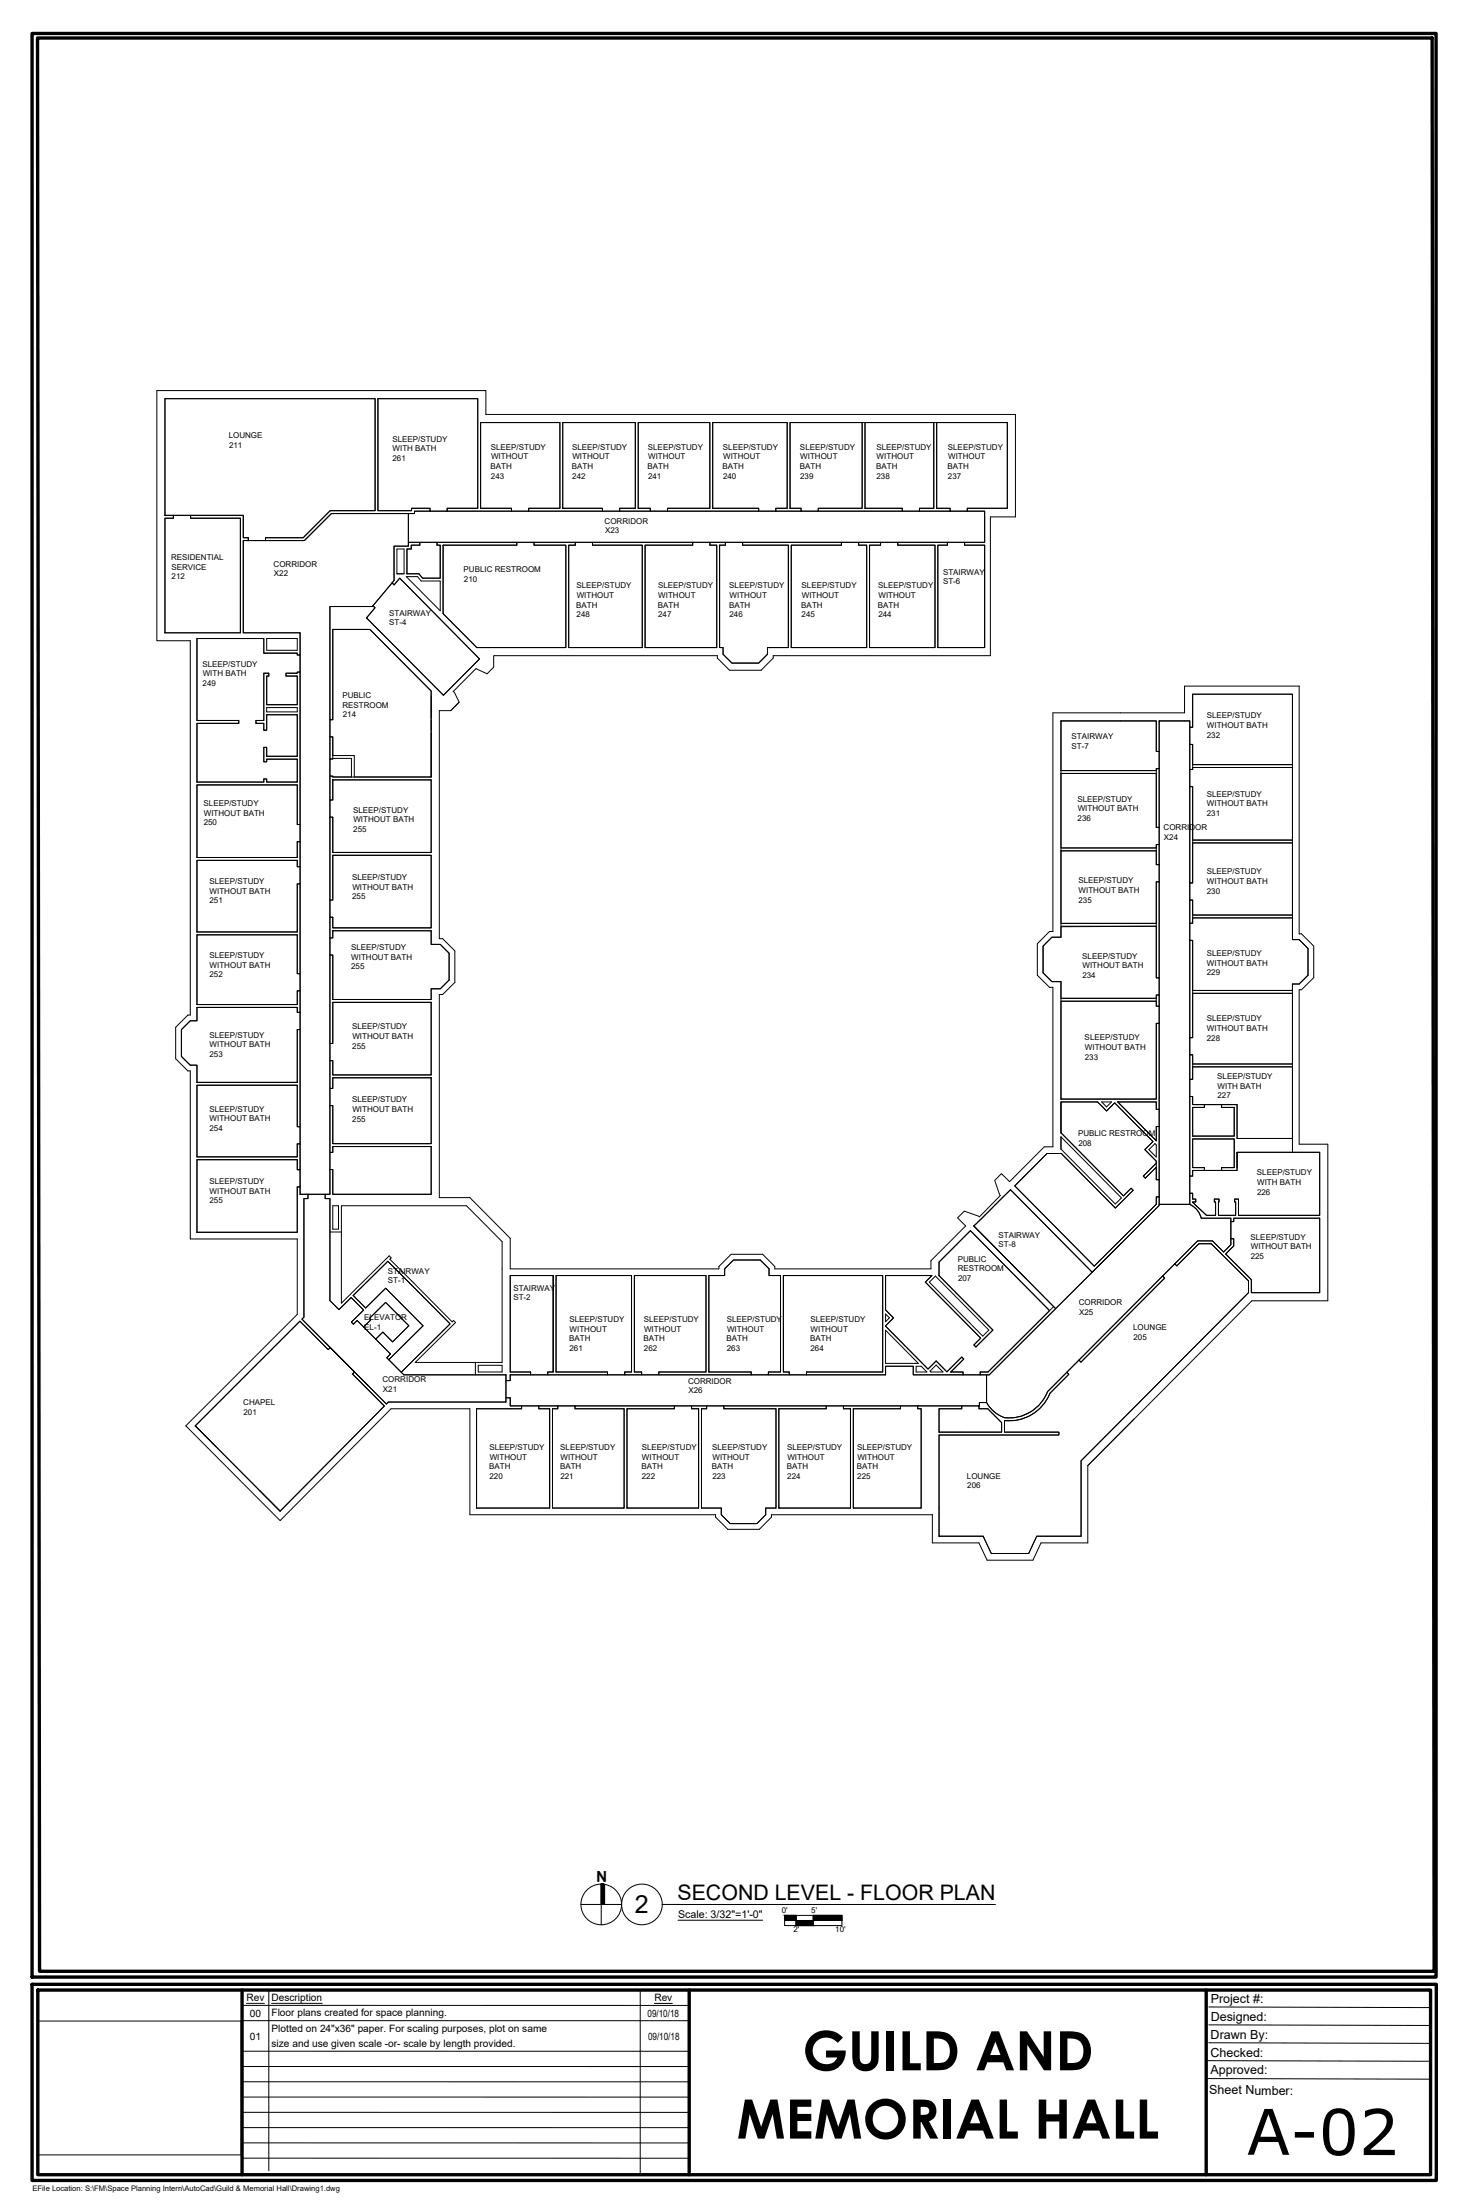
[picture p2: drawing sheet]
<svg xmlns="http://www.w3.org/2000/svg" width="610mm" height="914mm" viewBox="0 0 610 914" stroke-linecap="round" stroke-linejoin="round" font-family="sans-serif">
<!-- layer: 0 -->
<g fill="none" stroke="#000" stroke-width=".42">
<path d="M68.5 165.7h87.4v46.6h-18.7l-11.2 11.2h-15.7v1.2h-7.1v-1.2h-2.1v-9.3h-32.6zM157 165.7v46.6h14v-1h7.7v1.2h-6.5v1h-34.5l-11.2 11.2h-16.2v-1.2h15.7l11.2-11.2h18.7v-46.6h-87.4v48.5M157 165.7h41.5v45.6h-12.7v1.2h26.7v-1.2h-12.8M157 165.7h41.5v45.6h-12.7v1.2h-7.1v-1.2h-7.7v1h-14zM199.7 175.6h33v35.7h-13v1.2h-7.2v-1.2h-12.8zM233.8 175.6h30.2v35.7h-6.5v1.2h-7.2v-1.2h-16.5zM265.2 175.6h29.8v35.7h-17.6v1.2h-7.2v-1.2h-5zM296.2 175.6h30.9v35.7h-4.7v1.2h-7.1v-1.2h-19.1zM328.3 175.6h30v35.7h-18.3v1.2h-7.1v-1.2h-4.6zM358.3 175.6v35.7h-18.3v1.2h34.9v-1.2h-15.4M359.5 175.6h28.5v35.7h-5.9v1.2h-7.2v-1.2h-15.4zM359.5 175.6v35.7"/>
<path d="M388 175.6v35.7h-5.9v1.2h12.7v-1.2h-5.6M389.2 175.6h29.4v35.7h-16.6v1.2h-7.2v-1.2h-5.6zM389.2 175.6v35.7M68.5 215.4h3.6v-1.2h7.1v1.2h20.7v47.6h-31.4zM68.5 214.2h3.6v1.2h-3.6v47.6M169.7 213.5h2.5v-1h237v12.9h-239.5zM199.7 211.3v-35.7h33v35.7h-13v1.2h30.6v-1.2h-16.5M233.8 211.3v-35.7h30.2v35.7h-6.5v1.2h12.7v-1.2h-5M265.2 211.3v-35.7h29.8v35.7h-17.6v1.2h37.9v-1.2h-19.1M296.2 211.3v-35.7h30.9v35.7h-4.7v1.2h10.5v-1.2h-4.6M328.3 211.3v-35.7h90.3v35.7h-16.6v1.2h7.2v12.9h-8.4v1.2h8.4v42.6h-19.5M101.1 224.7h25.4l11.2-11.2h32v13.5h-6v14.3l-9 10.8h-17.6v244.3h-12.4v-233.4h-23.6z"/>
<path d="M164.9 228.2h3v10.3h-3zM168.8 239.7h4.7l1.5 1.8h7.9v12.4zM169.1 238.5v-10.3h1.8v-1.6h3.6v-1.2h-4.8v1.6h-6v14.3l-.8 1 .9 .8 2.3-2.8 33.2 33.6-15 15.1-32-32.2M169.1 228.2h1.8v-1.6h3.6v-1.2h7.1v1.2h1.3v13.7h-7.3l-1.5-1.8h-5zM184.1 226.6v28.5l14 14.1h37v-42.6h-13.2v-1.2h17.2v1.2h-2.8v42.6M184.1 226.6h30.7v-1.2h7.1v1.2h13.2v42.6h-37l-14-14.1zM184.1 226.6h30.7v-1.2h-33.2v1.2h1.3v13.7h-7.3l-1.5-1.8h-5M236.3 226.6h2.8v-1.2h7.1v1.2h20.7v42.6h-30.6zM268.1 226.6h19.7v-1.2h7.2v1.2h2.8v42.6h-29.7zM299 226.6v42.6h1.5v2.7l3.6 3.7h11.2l3.6-3.7v-2.7h8.7v-42.6h-19v-1.2h41.1v1.2h-20.9v42.6M299 226.6h2.4v-1.2h7.2v1.2h19v42.6h-8.7v2.7l-3.6 3.7h-11.2l-3.6-3.7v-2.7h-1.5zM299 226.6h2.4v-1.2h-6.4v1.2h2.8v42.6h-29.7"/>
<path d="M328.8 226.6h20.9v-1.2h7.1v1.2h3.3v42.6h-31.3zM361.3 226.6h4.6v-1.2h7.2v1.2h15.4v42.6h-27.2zM389.7 226.6h4v-1.2h7.1v1.2h8.4v42.6h-19.5zM152.3 256.8l3.5-4.2-.8-.8-.3 .3h-17.6v47h1.2v-37.5M162.9 242.3l.9 .8 2.3-2.8 33.2 33.6-15 15.1-32-32.2 3.5-4.2-.8-.8zM68.5 263h31.4v-47.6h-20.7v-1.2h21.9v9.3h2.1v1.2h-2.1v38.3h23.6v9.2h-1.2v-.7h-13.9v-6.1h-27.8v34.1h17.4v1.2h-17.4v24.4M81.8 265.4h27.8v6.1h13.9v.7h1.2v7.2h-1.2v.4h-4.7v1.2h4.7v11.9h-12.7v-11.9h.9v-1.2h-2.1v19.7h-3.2v1.2h3.2v2.8h1.2v-6.4h12.7v17.2h-12.7v-3.7h-1.2v6h1.2v-1.1h12.7v9.6h-12.7v-1.3h-1.2v1.3h-27.8v-24.4h17.4v-1.2h-17.4zM110.8 265.4h12.7v4.9h-12.7zM138.3 261.6h15.4l25.5 25.6v35.8h-32v-9h-8.9v-7.7h-1.2v9.2h1.2v-.3h7.7v7.8h-7.7v-.4h-1.2v9.9h1.2v-8.4M138.3 261.6h15.4l25.5 25.6v35.8h-40.9v-.4h-1.2v-7.1h1.2v-9.2h-1.2v-7.2h1.2zM236.3 269.2h30.6v-42.6h-20.7v-1.2h41.6v1.2h-19.7v42.6M303.1 278.6l-5-5.1v-1h-93v4.8l-2.7 2.8-4.6-2.3-9.5 9.6 .5 .3 2 4.1-3.5 3.6"/>
<path d="M303.2 278.6h13.1l5-5.1v-1h90.2v-57.7h10.5v-42.5h-220.1v-10h-136.7v104h13.9v155.6h-1l-5.1 5.1v13.1l5.1 5h1v69.9h44.4v31.3l-46.3 46.3 39.2 39.4 46.1-46.5h32.8v44.1h102v1l5.1 5h13.1l5.1-5v-1h66.8v11.7h19.4l3.4 7.2h19l3.4-7.2h19.4v-32.2l68.2-68.4h31.6v-65.1h-11.9v-64.2h.9l5.1-5.1v-13.1l-5.1-5h-.9v-103h-47.7v11.1h-54.7v90.9h-1.4l-5 5M328.8 269.2h31.3v-42.6h-3.3v-1.2h9.1v1.2h-4.6v42.6M361.3 269.2h27.2v-42.6h-15.4v-1.2h20.6v1.2h-4v42.6M110.8 294.1h12.7v1.8h-12.7zM190.8 291.8l-3.5 3.6h-4.7v94.7h1.3l5.1 5.1v13.1l-5.1 5.1h-1.3v84.4h12.7l16.7 16.9v12.7h86.7v-1l5.1-5.1M440.9 299.6v89.9h-3.8l-3.7 3.7v11.2l3.7 3.6h3.8v48.8M440.9 299.6h39.6v12.7h1.2v7.2h-1.2v.8h-39.6zM440.9 299.6h39.6v12.7h1.2v-12.7M481.7 299.6h12.7v201h-12.7zM495.6 288.5h41.5v102h2.8l3.6 3.7v11.1l-3.6 3.7h-2.8v69.9M495.6 288.5h41.5v29.3h-41.5v-8.4h-1.2v-7.1h1.2zM495.6 288.5v13.8h-1.2v-2.7h-12.7"/>
<path d="M480.5 319.5h1.2v24.4h-1.2zM494.4 319.8h1.2v-.8h41.5v30.2h-41.5v-22.2h-1.2zM494.4 309.4h1.2v10.4h-1.2zM495.6 319h41.5M495.6 317.8h41.5M81.8 326.2h41.7v16.5h1.2v7.1h-1.2v6.6h-41.7zM81.8 325.1h27.8v-1.3h1.2v1.3h12.7v-9.6h-12.7v1.1h-1.2v-6h1.2v3.7h12.7v-17.2h-12.7v6.4h-1.2v-2.8h-3.2v-1.2h3.2v-19.7h2.1v1.2h-.9v11.9h12.7v-11.9h-4.7v-1.2h4.7v-.4h1.2v63.3h-1.2v-16.5h-41.7v30.2M138.3 324.1h40.9v30.2h-40.9v-14.7h-1.2v34.5h1.2v-18.6M138.3 324.1h40.9v30.2h-40.9v-14.7h-1.2v-7.1h1.2zM440.9 321.5h39.6v22.4h1.2v7.1h-1.2v1.4h-39.6zM440.9 321.5h39.6M440.9 320.3h39.6"/>
<path d="M494.4 327h1.2v40h-1.2zM81.8 357.6h41.7v2.6h1.2v7.2h-1.2v20h-41.7zM81.8 356.4h41.7v-6.6h1.2v10.4h-1.2v-2.6h-41.7v29.8M138.3 355.5h40.9v30.2h-40.9v-4.5h-1.2v8.6h1.2v-2.9M138.3 355.5h40.9v30.2h-40.9v-4.5h-1.2v-7.1h1.2zM440.9 353.6h39.6v5.8h1.2v7.1h-1.2v17.3h-39.6zM440.9 353.6h39.6M440.9 352.4h39.6M480.5 351h1.2v8.4h-1.2zM495.6 350.4h41.5v29.9h-41.5v-6.2h-1.2v-7.1h1.2zM495.6 350.4h41.5M495.6 349.2h41.5"/>
<path d="M480.5 366.5h1.2v39.9h-1.2zM494.4 374.1h1.2v9.6h-1.2zM81.8 388.6h41.7v16.1h1.2v7.1h-1.2v5.7h-41.7zM81.8 387.4h41.7v-20h1.2v37.3h-1.2v-16.1h-41.7v28.9M138.3 386.9h40.9v5.6h3.8l3.6 3.7v11.1l-3.6 3.7h-3.8v4.4h-40.9v-18.4h-1.2v-7.2h1.2zM138.3 386.9h40.9v5.6h3.8l3.6 3.7v11.1l-3.6 3.7h-3.8v4.4h-40.9v-18.4h-1.2v36.7h1.2v-17.1h40.9M431.1 392.2v13.1l5 5.1h1.4v66.3h-3.6l-14.4 14.4-3.4-3.3-2.8 2.8 2.4 6.3-8.7 8.8-6.3-2.3-2.8 2.8 3.4 3.3-14.5 14.5v3.4h-64.8v-1l-5.1-5.1h-13.1M440.9 385.2l39.6-.2v21.4h1.2v7.2h-1.2v1.3h-39.6v-6.9h-3.8l-3.7-3.6v-11.2l3.7-3.7h3.8zM440.9 385h39.6M440.9 383.8h39.6M494.4 390.9h1.2v40.4h-1.2zM495.6 381.5h41.5v9h2.8l3.6 3.7v11.1l-3.6 3.7h-2.8v2.7h-41.5v-20.8h-1.2v-7.2h1.2z"/>
<path d="M495.6 381.5h41.5M495.6 380.3h41.5M81.8 418.7h41.7v2.1h1.2v7.1h-1.2v22h-41.7v-7.2h-2.7l-3.7-3.6v-11.1l3.7-3.7h2.7zM81.8 417.5h41.7v-5.7h1.2v9h-1.2v-2.1h-41.7v5.6h-2.7l-3.7 3.7v11.1l3.7 3.6h2.7v7.2M138.3 416.6h40.9v30.2h-40.9v-6h-1.2v-7.1h1.2zM179.2 416.6v30.2h-40.9v-6h-1.2v11.6h1.2v-4.4h40.9M440.9 416.1h39.6v2.1h1.2v7.2h-1.2v31.4h-39.6zM440.9 416.1h39.6M440.9 414.9h39.6M480.5 413.6h1.2v4.6h-1.2zM495.6 412.9h41.5v29.3h-41.5v-3.8h-1.2v-7.1h1.2zM495.6 411.7h41.5"/>
<path d="M495.6 412.9h41.5M494.4 438.4h1.2v10.2h-1.2zM81.8 451.1h41.7v17.2h1.2v7.1h-1.2v5.4h-41.7zM81.8 449.9h41.7v-22h1.2v40.4h-1.2v-17.2h-41.7v29.7M138.3 448h40.9v27.4h-40.9v-15.9h-1.2v-7.1h1.2zM179.2 448v27.4h-40.9v-15.9h-1.2v19.5h1.2v-2.5h40.9M440.9 458h15.2l3.7 3.8 3.4-3.4 15.9 16.1-3.4 3.3 4.8 4.8v.9l-5.4 5.3 .8 .9 4.6-4.6v5.2h1.2v7.2h-1.2v3l-25.8 25.8-33-33.4 13.4-13.5h5.9l22.5 22.7 7.4-7.4-.9-.8-3.2 3.2-25.9-26.3zM440.9 458v12.8M440.9 456.8h39.6v-31.4h1.2v35.7h-1.2v-3.1h-16M457.8 458h4.1l-2.1 2.1zM464.5 458l16 16.2v-6h1.2v22.1h-1.2v-7.7l-4.8-4.8 3.4-3.3-15.9-16.1-3.4 3.4-3.7-3.8h-15.2v12.8M464.5 458h16v3.1h1.2v7.1h-1.2v6z"/>
<path d="M495.6 443.4h41.5v29.8h-23v-14.1h-18.5v-3.3h-1.2v-7.2h1.2zM495.6 443.4h41.5M495.6 442.2h41.5M138.3 476.5h40.9v19.9h-40.9v-10.3h-1.2v-7.1h1.2zM179.2 476.5v19.9h-40.9v-10.3h-1.2v10.3h-2v1.8h2v42.4l3.7 3.7 5.1-5 5.2 5.2-5.1 5 .9 .9 1.5-1.6 2.7 2.7M440.9 470.8l25.9 26.3 3.2-3.2 .9 .8-7.4 7.4-22.5-22.7h-5.9l-13.4 13.5 33 33.4 25.8-25.8v-3h1.2v3.5l-27.9 27.8M440.9 472.5l25.1 25.4-2.5 2.5-22.6-22.8zM477.4 477.8l2.5-2.5 .6 .6v5zM495.6 460.3h4.9v-1.2h7.1v1.2h5.3v11.9h-17.3zM495.6 473.4h17.3v11.9h-5.3v1.2h-7.1v-1.2h-4.9zM495.6 472.2v-11.9h4.9v-1.2h-4.9v-3.3h-1.2v33h1.2v-2.3M495.6 472.2h17.3v-11.9h-5.3v-1.2h6.5v14.1h23"/>
<path d="M81.8 482h41.7v4.2h1.2v7.1h-1.2v18.9h-41.7zM81.8 480.8h41.7v-5.4h1.2v10.8h-1.2v-4.2h-41.7v30.2M124.7 496.4h3.3v1.8h-1.7v49.3l-.8 .8 35 35.3 .9-.8h48.8v-1.8h1.8v3.3h4.7v1.2h-18.7v41.3M124.7 496.4v-3.1h-1.2v18.9h-41.7M128 496.4h7.1v1.8h2v42.4l3.7 3.7 5.1-5 5.2 5.2-5.1 5 .9 .9 1.5-1.6 13.9 14-1.6 1.5 7.1 7.1h42.4v11.4h-48.8l-.9 .8-35-35.3 .8-.8v-49.3h1.7zM480.5 483.5l-5.4 5.3 .8 .9 4.6-4.6M495.6 486.5h18.5v-7.6h34.3v26.2h-33.8v-6.7h-1.6v1.2h.5v5.5h-7.2l.3-6.7h-2v1.2h.5v5.5h-3.7l-5.8-5.4 1.3-.1v-1.2h-1.3v-2.4h-1.2v-7.2h1.2zM495.6 485.3v-11.9h17.3v11.9h-5.3v1.2h6.5v-7.6h34.3v26.2h-33.8v-6.7h-1.6v1.2h.5v5.5h-7.2l.3-6.7h-2v1.2h.5v5.5h-3.7l-5.8-5.4 1.3-.1v-1.2h-1.3v-2.4h-1.2v4.6M495.6 485.3h4.9v1.2h-4.9M137.1 512.1h4.8M138.3 501.2h2.4v9.7h-2.4zM141.9 501.2h51.9l14.9 14.9v50.2h-36.2l16.8-16.6-.8-.8-.6 .5-25.9-26 .6-.6-.9-.8-19.8 19.7z"/>
<path d="M404.7 509.6l15.2-15.1 33.9 34.3M404.7 509.6l15.2-15.1 33.9 34.3-15.1 15.1zM404.7 509.6l34 34.3-27.6 27.5h-3.8v-1.1h3.3l27.2-27.2M440.7 515.5h.1M466.1 516.5l-12.3 12.3M494.4 500.6a8.5 8.5 0 0 1 4.8 5.7h12.3v1.4h1.2v-1.4h35.7M512.7 506.3h35.7v31h-28.4v-5.4l-10.7-10.7 3.4-3.4v-2.9h-1.2v-7.2h1.2zM548.4 506.3v31h-28.4v-5.4l-10.7-10.7 3.4-3.4v-2.9h-1.2v2.4l-3 3.1-4.7-4.6h-6.1l-9.5 9.5 .8 .9 9.2-9.2h5.1l15.5 15.4v4.9l-69.6 69.9v31.3h-18.4l-3.3 7.2h-15.6l-3.4-7.2h-18.3M146.8 538.5l14.4-14.3 25.8 26-20.3 20.2 1.1 1h42.4M146.8 538.5l14.4-14.3 25.8 26-20.3 20.2-5.1-5.2 14.2-14.1-15.5-15.7-8.4 8.3zM146.8 538.5l5.1 5.2 8.4-8.3 15.5 15.7-14.2 14.1-.9-.9 1.6-1.5-6.2-6.2 3-2.9 4 4 6.8-6.7-9.7-9.7-6.7 6.7 .6 .6-3 2.9M171 532.3v.1"/>
<path d="M212 530.2h17.9v40.1h-2.3v1.1h-7.1v-1.1h-8.5zM231.1 530.2h31.3v40.1h-2.8v1.1h-7.2v-1.1h-21.3zM263.6 530.2h29.8v40.1h-19.6v1.1h-7.2v-1.1h-3zM294.6 530.2h6.5v-2.8l3.7-3.7h11.1l3.7 3.7v2.8h4.7v40.1h-5v1.1h-7.1v-1.1h-17.6zM325.5 530.2h41.3v40.1h-31.7v1.1h32.9v-3.5h11.5v3.5h20.7v-1.1h-5.1M325.5 530.2h41.3v40.1h-31.7v1.1h-7.1v-1.1h-2.5zM325.5 530.2v40.1h2.5v1.1h-8.7v-1.1h5v-40.1h-4.7v-2.8l-3.7-3.7h-11.1l-3.7 3.7v2.8h-6.5v40.1M368 530.2h19.2l-2.7 2.7 23 23.3-2.8 2.8 .8 .8 7.1-7-22.4-22.6v-5.6l13-13.1 32.9 33.2-25.5 25.6h-3.3v1.1h-7.1v-1.1h-5.1l5.4-5.4-.9-.9-6.1 6.2-4.5-4.5-3.4 3.3-17.7-17.9 3.4-3.3-3.3-3.4zM386.2 532.9l2.5-2.5 22.2 22.4-2.5 2.5zM390.2 530.2l22.4 22.6-7.1 7-.8-.8 2.8-2.8-23-23.3 2.7-2.7h-19.2v14.2l3.3 3.4-3.3 3.4 17.6 17.8 3.4-3.3 4.5 4.5 6.1-6.2 .9 .9-5.4 5.4M390.2 530.2h.1M390.2 530.2v-5.6l13-13.1 32.9 33.2"/>
<path d="M483.1 530.4l.9 .8-34.8 35-.9-.9zM124.6 549.1l11.8 11.9 .8-.9 10.1 10.2-.8 .8 13.2 13.3-43.3 43.7-35.3-35.5zM136 558.8h.1M153.5 548l6.7-6.7 9.7 9.7-6.8 6.7-4-4-3 2.9-5-5.1 3-2.9zM368 552.9l13.6 13.8h-13.6zM368 546.1l1.6 1.7-1.6 1.6zM137.2 560.1l-.8 .9-11.8-11.9-43.5 43.5M147.3 570.3l-.8 .8 13.2 13.3-43.3 43.7M197.5 566.3v5.1M198.7 567.5h10v2.8h-10zM210.2 571.4v2.4h1.8v-2.4M212 570.3v-40.1h17.9v40.1h-2.3v1.1h24.8v-1.1h-21.3"/>
<path d="M212 571.4h156v-3.5h11.5v3.5h30.5v11.6h-3v1.3h-195v-3.3h-1.8v-7.2h1.8zM212 570.3h8.5v1.1h-8.5M231.1 570.3v-40.1h31.3v40.1h-2.8v1.1h7v-1.1h-3M263.6 570.3v-40.1h29.8v40.1h-19.6v1.1h38.4v-1.1h-17.6M380.7 567.9h2.1l2.4 2.4h-4.5zM386.5 569.9l2.5-2.5 2.9 2.9h-5.1zM410 571.4h1.1l70.6-70.4v-.4h12.7a8.6 8.6 0 0 1 4.8 5.7h12.3v11l-3 3.1-4.7-4.6h-6.1l-62.4 62.6a17.1 17.1 0 0 1-17.9 10.9 13.6 13.6 0 0 1-7.4-6.3zM435.3 578.4l8-8 .8 .8-7.8 7.8a18.3 18.3 0 0 1-18.9 11.5v4.7h22.6v1.2h-49.8v42.1M435.3 578.4a16.6 16.6 0 0 1-18.8 10.5 13.7 13.7 0 0 1-6.5-5.9h-3l-.2 2.5h3.7l5.7 5.8v3.9h-26M81.1 592.6l35.3 35.5M81.1 592.6l8.6 8.6M198 585.5h18.7v-1.2h7.2v1.2h4.5v41.3h-30.4z"/>
<path d="M228.4 585.5v41.3v-41.3M228.4 585.5h-4.5v-1.2h7.9v1.2h-2.2v41.3M260.5 585.5h19.7v-1.2h7.2v1.2h2.9v41.3h-29.8zM291.5 585.5h2.1v-1.2h7.2v1.2h21.7v41.3h-4.3v2.8l-3.7 3.7h-11.1l-3.7-3.7v-2.8h-8.2zM323.6 585.5h19.7v-1.2h7.2v1.2h2.9v41.3h-29.8zM354.6 585.5h19.6v-1.2h7.1v1.2h1.5v41.3h-28.2zM390.2 595.2v-9.7h9.5v-1.2h-18.4v1.2h1.5v41.3h-28.2M390.2 585.5h9.3l.2-1.2h7.1v1.2h3.7l5.7 5.8v3.9h-26zM390.2 596.4h49.8v-1.2h-22.6v-4.7a18.3 18.3 0 0 0 18.9-11.5l7.8-7.8-.8-.8 5-5.1 .9 .9 34.8-35-.9-.8 5.1-5.1 .8 .9 9.2-9.2h5.1l15.5 15.4v4.9l-69.6 69.9v31.3h-18.4l-3.3 7.2h-15.6l-3.4-7.2h-18.3zM107.9 619.5l8.5 8.6M198 626.8h30.4M229.6 626.8h29.7v-41.3h-20.4v-1.2h41.3v1.2h-19.7v41.3"/>
<path d="M229.6 626.8v-41.3h2.2v-1.2h7.1v1.2h20.4v41.3h-29.5M260.5 626.8h29.8v-41.3h-2.9v-1.2h6.2v1.2h-2.1v41.3M291.5 626.8h8.2v2.8l3.7 3.7h11.1l3.7-3.7v-2.8h4.3v-41.3h-21.7v-1.2h42.5v1.2h-19.7v41.3M323.6 626.8h29.8v-41.3h-2.9v-1.2h23.7v1.2h-19.6v41.3M241.4 791.6h16.9M251.2 783.2v8.4h-1.4v-8.5v16.9M275.2 791.6h7.1M15.7 840h84.5v55.7h-84.5z"/>
<circle cx="249.8" cy="791.6" r="8.5"/>
<circle cx="266.7" cy="791.6" r="8.5"/>
</g>
<!-- layer: G-ANNO-TTLB -->
<g fill="none" stroke="#000" stroke-width=".42">
<path d="M13.3 27.5v771.3M100.9 827.2h185.5M100.9 833.5h185.5M100.9 839.9h185.5M111.7 827.2v75M266 827.2v76.2M502.3 834.2l92.4 .2M100.9 852.6h185.5M100.9 858.9h185.5M501.2 856.5l93.4 .2M502.3 849l92.3 .3M502.3 841.6l92.3 .3"/>
<path d="M100.9 865.3h185.5M100.9 871.6h185.5M100.9 878h185.5M501.8 863.9l92.8 .3M100.9 884.3h185.5M100.9 890.7h185.5M100.9 897h185.5"/>
</g>
<path d="M13.3 13.9h583.5v807.8h-583.5zM15.6 15.8h579.5l.8 803.5h-579.5zM13.3 824.8h583.5v81.5h-583.5zM15.7 827.1h578.8v76.8h-578.8zM286.4 827.2v76.7M501.2 827.1v76.8" fill="none" stroke="#000" stroke-width="1.4"/>
<!-- layer: LIGHTING -->
<path d="M100.6 827.2v76.7" fill="none" stroke="#000" stroke-width="1.4"/>
<!-- layer: G-ANNO-TEXT -->
<path d="M281.5 791.6h132.2M281.7 798.1h35.2M326 798.2h11.9v-2.1h12v4.2h-12v-2.1h12M326 796.1h4.8v2.1h-4.8zM330.8 796.1h-4.8v4.2h4.8M330.8 798.2h7.1v2.1h-7.1zM337.9 796.1h-7.1v4.2h7.1M337.9 796.1h12v2.1h-12zM102.4 832.7h7.5M112.8 832.7h21.1M271.9 832.7h7.5" fill="none" stroke="#000" stroke-width=".42"/>
<!-- layer: 0 -->
<g fill="#000" stroke="#000" stroke-width=".42">
<path d="M249.8 783.1h.5z"/>
<path d="M249.8 783.1l1 .1zM249.8 783.1l1 .1z"/>
<path d="M249.8 783.2h1.4zM249.8 783.2h1.4z"/>
<path d="M249.8 783.2l1.4 8.4v-8.4zM249.8 783.2l1.4 8.4h-1.4z"/>
</g>
<!-- layer: G-ANNO-TEXT -->
<g fill="#000" stroke="#000" stroke-width=".42">
<path d="M326 796.1l4.8 2.1v-2.1zM326 796.1l4.8 2.1h-4.8z"/>
<path d="M330.8 798.2l7.1 2.1v-2.1zM330.8 798.2l7.1 2.1h-7.1z"/>
<path d="M337.9 796.1l12 2.1v-2.1zM337.9 796.1l12 2.1h-12z"/>
</g>
<text font-size="26.2" x="518.1" y="895.6">A-02</text>
<g font-size="22.6">
<text x="333.5" y="860.5">GUILD AND</text>
<text x="306.1" y="888.9">MEMORIAL HALL</text>
</g>
<text font-size="10.4" x="263.9" y="795.3">2</text>
<text font-size="8.9" x="281.5" y="789.7">SECOND LEVEL - FLOOR PLAN</text>
<text font-size="6.3" x="252.3" y="777.7" transform="rotate(-180 252.3 777.7)">N</text>
<g font-size="5.2">
<text x="503.1" y="832.5">Project #:</text>
<text x="503.1" y="839.9">Designed:</text>
<text x="503.1" y="847.3">Drawn By:</text>
<text x="503.1" y="854.8">Checked:</text>
<text x="503" y="862.1">Approved:</text>
<text x="502.5" y="870.5">Sheet Number:</text>
</g>
<text font-size="4.4" x="281.7" y="797.2">Scale: 3/32&quot;=1'-0&quot;</text>
<g font-size="4.2">
<text x="102.4" y="831.8">Rev</text>
<text x="112.8" y="831.8">Description</text>
<text x="271.9" y="831.8">Rev</text>
<text x="103.8" y="838.1">00</text>
<text x="112.8" y="837.9">Floor plans created for space planning.</text>
<text x="269.1" y="838.2">09/10/18</text>
<text x="112.8" y="844.7">Plotted on 24&quot;x36&quot; paper. For scaling purposes, plot on same</text>
<text x="103.8" y="848.1">01</text>
<text x="112.8" y="851">size and use given scale -or- scale by length provided.</text>
<text x="269.3" y="847.8">09/10/18</text>
</g>
<g font-size="3.3">
<text x="95" y="182.2">LOUNGE</text>
<text x="163" y="183.5">SLEEP/STUDY</text>
<text x="95.2" y="186.2">211</text>
<text x="163.1" y="191.5">261</text>
<text x="163.2" y="187.5">WITH BATH</text>
<text x="203.9" y="187">SLEEP/STUDY</text>
<text x="204.1" y="191">WITHOUT</text>
<text x="237.8" y="187">SLEEP/STUDY</text>
<text x="237.9" y="191">WITHOUT</text>
<text x="269.2" y="187">SLEEP/STUDY</text>
<text x="269.3" y="191">WITHOUT</text>
<text x="300.4" y="187">SLEEP/STUDY</text>
<text x="300.5" y="191">WITHOUT</text>
<text x="332.4" y="187">SLEEP/STUDY</text>
<text x="332.5" y="191">WITHOUT</text>
<text x="364.2" y="187">SLEEP/STUDY</text>
<text x="364.3" y="191">WITHOUT</text>
<text x="393.9" y="187">SLEEP/STUDY</text>
<text x="394" y="191">WITHOUT</text>
<text x="203.9" y="194.9">BATH</text>
<text x="237.7" y="194.9">BATH</text>
<text x="269.1" y="194.9">BATH</text>
<text x="300.3" y="194.9">BATH</text>
<text x="332.3" y="194.9">BATH</text>
<text x="364.1" y="194.9">BATH</text>
<text x="393.8" y="194.9">BATH</text>
<text x="204" y="198.9">243</text>
<text x="237.8" y="198.9">242</text>
<text x="269.3" y="198.9">241</text>
<text x="300.4" y="198.9">240</text>
<text x="332.5" y="198.9">239</text>
<text x="364.2" y="198.9">238</text>
<text x="393.9" y="198.9">237</text>
<text x="251.3" y="217.6">CORRIDOR</text>
<text x="251.4" y="221.6">X23</text>
<text x="71.1" y="232.7">RESIDENTIAL</text>
<text x="71.2" y="236.7">SERVICE</text>
<text x="113.7" y="235.6">CORRIDOR</text>
<text x="113.9" y="239.6">X22</text>
<text x="192.6" y="237.9">PUBLIC RESTROOM</text>
<text x="391.9" y="238.8">STAIRWAY</text>
<text x="71.3" y="240.7">212</text>
<text x="192.8" y="241.9">210</text>
<text x="239.5" y="244.6">SLEEP/STUDY</text>
<text x="273.4" y="244.6">SLEEP/STUDY</text>
<text x="303.1" y="244.6">SLEEP/STUDY</text>
<text x="333.1" y="244.6">SLEEP/STUDY</text>
<text x="364.9" y="244.6">SLEEP/STUDY</text>
<text x="391.9" y="242.8">ST-6</text>
<text x="239.6" y="248.6">WITHOUT</text>
<text x="273.5" y="248.6">WITHOUT</text>
<text x="303.2" y="248.6">WITHOUT</text>
<text x="333.2" y="248.6">WITHOUT</text>
<text x="365" y="248.6">WITHOUT</text>
<text x="161.8" y="256">STAIRWAY</text>
<text x="239.4" y="252.5">BATH</text>
<text x="239.6" y="256.5">248</text>
<text x="273.3" y="252.5">BATH</text>
<text x="273.5" y="256.5">247</text>
<text x="303" y="252.5">BATH</text>
<text x="303.1" y="256.5">246</text>
<text x="333" y="252.5">BATH</text>
<text x="333.1" y="256.5">245</text>
<text x="364.8" y="252.5">BATH</text>
<text x="365" y="256.5">244</text>
<text x="161.8" y="260">ST-4</text>
<text x="84.1" y="277.1">SLEEP/STUDY</text>
<text x="84.2" y="281.1">WITH BATH</text>
<text x="84.2" y="285.1">249</text>
<text x="142.3" y="290.2">PUBLIC</text>
<text x="142.3" y="294.2">RESTROOM</text>
<text x="142.4" y="298.2">214</text>
<text x="501.4" y="298.6">SLEEP/STUDY</text>
<text x="501.5" y="302.6">WITHOUT BATH</text>
<text x="445.3" y="307.2">STAIRWAY</text>
<text x="445.3" y="311.2">ST-7</text>
<text x="501.5" y="306.6">232</text>
<text x="84.6" y="334.9">SLEEP/STUDY</text>
<text x="447.7" y="333.2">SLEEP/STUDY</text>
<text x="501.4" y="331.1">SLEEP/STUDY</text>
<text x="501.5" y="335.1">WITHOUT BATH</text>
<text x="84.7" y="339">WITHOUT BATH</text>
<text x="146.8" y="337.7">SLEEP/STUDY</text>
<text x="146.9" y="341.7">WITHOUT BATH</text>
<text x="447.8" y="341.1">236</text>
<text x="447.8" y="337.2">WITHOUT BATH</text>
<text x="501.5" y="339.1">231</text>
<text x="84.6" y="342.9">250</text>
<text x="146.8" y="345.7">255</text>
<text x="483.5" y="345.1">CORRIDOR</text>
<text x="483.7" y="349">X24</text>
<text x="146.3" y="365.8">SLEEP/STUDY</text>
<text x="501.4" y="363.4">SLEEP/STUDY</text>
<text x="87" y="367.4">SLEEP/STUDY</text>
<text x="87.1" y="371.4">WITHOUT BATH</text>
<text x="146.4" y="369.8">WITHOUT BATH</text>
<text x="448.1" y="367.1">SLEEP/STUDY</text>
<text x="448.2" y="371.1">WITHOUT BATH</text>
<text x="501.5" y="371.4">230</text>
<text x="501.5" y="367.4">WITHOUT BATH</text>
<text x="87.1" y="375.4">251</text>
<text x="146.4" y="373.8">255</text>
<text x="448.2" y="375.1">235</text>
<text x="145.9" y="394.9">SLEEP/STUDY</text>
<text x="87" y="398.2">SLEEP/STUDY</text>
<text x="146" y="398.9">WITHOUT BATH</text>
<text x="449.7" y="398.5">SLEEP/STUDY</text>
<text x="501.4" y="397.4">SLEEP/STUDY</text>
<text x="501.5" y="401.4">WITHOUT BATH</text>
<text x="87.1" y="406.2">252</text>
<text x="87.1" y="402.2">WITHOUT BATH</text>
<text x="145.9" y="402.9">255</text>
<text x="449.8" y="406.5">234</text>
<text x="449.8" y="402.5">WITHOUT BATH</text>
<text x="501.5" y="405.4">229</text>
<text x="501.4" y="424.6">SLEEP/STUDY</text>
<text x="87" y="431.4">SLEEP/STUDY</text>
<text x="146.3" y="427.9">SLEEP/STUDY</text>
<text x="146.4" y="431.9">WITHOUT BATH</text>
<text x="501.5" y="428.6">WITHOUT BATH</text>
<text x="87.1" y="435.4">WITHOUT BATH</text>
<text x="146.4" y="435.9">255</text>
<text x="450.7" y="432.4">SLEEP/STUDY</text>
<text x="450.8" y="436.4">WITHOUT BATH</text>
<text x="501.5" y="432.6">228</text>
<text x="87.1" y="439.4">253</text>
<text x="450.8" y="440.4">233</text>
<text x="505.8" y="448.5">SLEEP/STUDY</text>
<text x="505.9" y="452.5">WITH BATH</text>
<text x="87" y="462">SLEEP/STUDY</text>
<text x="146.3" y="458.2">SLEEP/STUDY</text>
<text x="505.9" y="456.5">227</text>
<text x="87.1" y="466">WITHOUT BATH</text>
<text x="146.4" y="466.2">255</text>
<text x="146.4" y="462.2">WITHOUT BATH</text>
<text x="87.1" y="470">254</text>
<text x="448" y="472.3">PUBLIC RESTROOM</text>
<text x="448.1" y="476.3">208</text>
<text x="522.3" y="488.6">SLEEP/STUDY</text>
<text x="87" y="492.2">SLEEP/STUDY</text>
<text x="87.1" y="496.2">WITHOUT BATH</text>
<text x="522.4" y="496.5">226</text>
<text x="522.4" y="492.5">WITH BATH</text>
<text x="87.1" y="500.2">255</text>
<text x="414.9" y="514.5">STAIRWAY</text>
<text x="519.7" y="515.3">SLEEP/STUDY</text>
<text x="414.9" y="518.5">ST-8</text>
<text x="519.8" y="519.3">WITHOUT BATH</text>
<text x="398" y="524.4">PUBLIC</text>
<text x="519.7" y="523.3">225</text>
<text x="161.2" y="529.4">STAIRWAY</text>
<text x="161.2" y="533.4">ST-1</text>
<text x="398" y="528.4">RESTROOM</text>
<text x="398.1" y="532.4">207</text>
<text x="213.3" y="536.4">STAIRWAY</text>
<text x="213.3" y="540.4">ST-2</text>
<text x="448.3" y="542.4">CORRIDOR</text>
<text x="151.4" y="548.6">ELEVATOR</text>
<text x="236.6" y="549.6">SLEEP/STUDY</text>
<text x="267.5" y="549.6">SLEEP/STUDY</text>
<text x="302" y="549.6">SLEEP/STUDY</text>
<text x="336.7" y="549.6">SLEEP/STUDY</text>
<text x="448.4" y="546.4">X25</text>
<text x="151.4" y="552.6">EL-1</text>
<text x="236.5" y="557.6">BATH</text>
<text x="236.7" y="553.6">WITHOUT</text>
<text x="267.4" y="557.6">BATH</text>
<text x="267.6" y="553.6">WITHOUT</text>
<text x="301.9" y="557.6">BATH</text>
<text x="302.1" y="553.6">WITHOUT</text>
<text x="336.6" y="557.6">BATH</text>
<text x="336.8" y="553.6">WITHOUT</text>
<text x="470.9" y="552.9">LOUNGE</text>
<text x="471" y="556.9">205</text>
<text x="236.7" y="561.5">261</text>
<text x="267.6" y="561.5">262</text>
<text x="302" y="561.5">263</text>
<text x="336.8" y="561.5">264</text>
<text x="159" y="574.6">CORRIDOR</text>
<text x="285.9" y="575.2">CORRIDOR</text>
<text x="159.1" y="578.5">X21</text>
<text x="286.1" y="579.2">X26</text>
<text x="101.1" y="584">CHAPEL</text>
<text x="101.2" y="588">201</text>
<text x="203.4" y="602.6">SLEEP/STUDY</text>
<text x="232.8" y="602.6">SLEEP/STUDY</text>
<text x="266.7" y="602.6">SLEEP/STUDY</text>
<text x="296" y="602.6">SLEEP/STUDY</text>
<text x="327.1" y="602.6">SLEEP/STUDY</text>
<text x="356.2" y="602.6">SLEEP/STUDY</text>
<text x="203.3" y="610.6">BATH</text>
<text x="203.5" y="606.6">WITHOUT</text>
<text x="232.7" y="610.6">BATH</text>
<text x="232.9" y="606.6">WITHOUT</text>
<text x="266.6" y="610.6">BATH</text>
<text x="266.8" y="606.6">WITHOUT</text>
<text x="295.9" y="610.6">BATH</text>
<text x="296.1" y="606.6">WITHOUT</text>
<text x="327" y="610.6">BATH</text>
<text x="327.2" y="606.6">WITHOUT</text>
<text x="356.1" y="610.6">BATH</text>
<text x="356.3" y="606.6">WITHOUT</text>
<text x="203.4" y="614.6">220</text>
<text x="232.9" y="614.6">221</text>
<text x="266.7" y="614.6">222</text>
<text x="296" y="614.6">223</text>
<text x="327.1" y="614.6">224</text>
<text x="356.2" y="614.6">225</text>
<text x="401.8" y="614.6">LOUNGE</text>
<text x="401.9" y="618.6">206</text>
<text x="324.8" y="795.1">0'</text>
<text x="337.1" y="795">5'</text>
<text x="329.7" y="803.1">2'</text>
<text x="347.1" y="803">10'</text>
</g>
<text font-size="3.2" x="13.5" y="910.8">EFile Location: S:\FM\Space Planning Intern\AutoCad\Guild &amp; Memorial Hall\Drawing1.dwg</text>
</svg>
